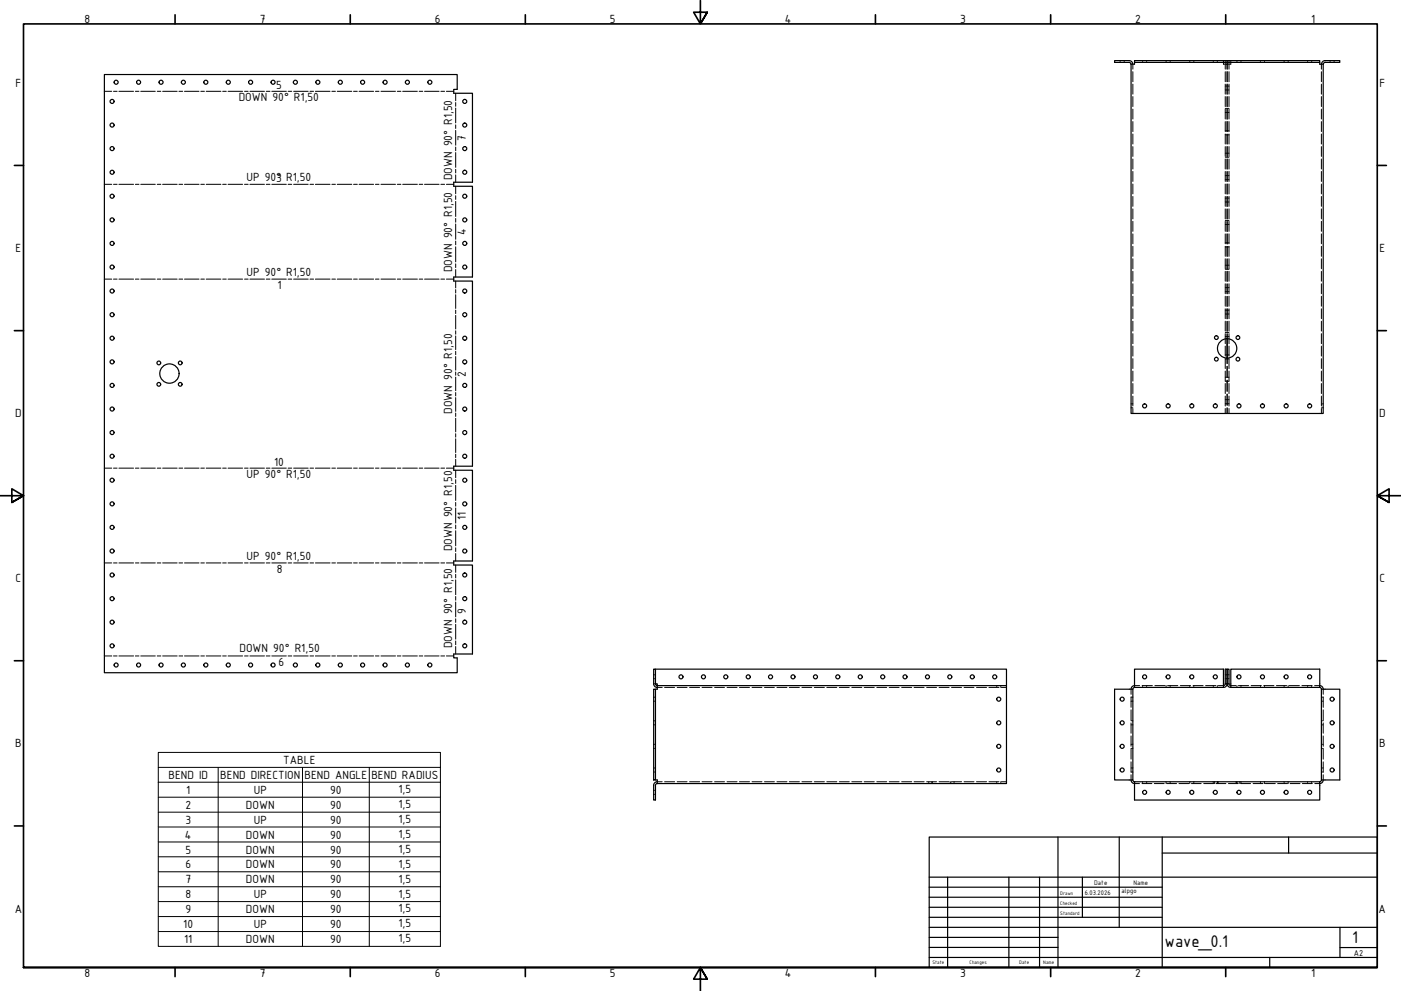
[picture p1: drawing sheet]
<svg xmlns="http://www.w3.org/2000/svg" width="594mm" height="420mm" viewBox="0 0 594 420" stroke-linecap="round" stroke-linejoin="round" font-family="sans-serif">
<!-- layer: Hidden (ISO) -->
<g fill="none" stroke="#000" stroke-width=".42">
<path d="M475 25.7v.3M475 26.2v.3M476.7 25.7v.3M476.7 26.2v.3M480.4 27.2v2.1M480.4 30.4v4.2M480.4 35.7v4.2M484.5 25.7v.3M484.5 26.2v.3M486.2 25.7v.3M486.2 26.2v.3M494.5 25.7v.3"/>
<path d="M494.5 26.2v.3M496.2 25.7v.3M496.2 26.2v.3M504.5 25.7v.3M504.5 26.2v.3M506.2 25.7v.3M506.2 26.2v.3M514.5 25.7v.3M514.5 26.2v.3M516.2 25.7v.3M516.2 26.2v.3M518.8 25.7v.5"/>
<path d="M518.8 26.7v.5h.5M519.6 25.7v.5M519.6 26.7v2.6M519.6 30.4v4.2M519.6 35.7v4.2M519.6 36.5h.2M519.6 38.1h.2M519.8 27.2h1.1M520.1 36.5h.5M520.1 38.1h.5M520.3 25.7v.5M520.3 26.7v2.6"/>
<path d="M520.3 30.4v4.2M520.3 35.7v4.2M520.4 25.7v.5M520.4 26.7v2.6M520.4 30.4v4.2M520.4 35.7v4.2M520.9 36.5h.2M520.9 38.1h.2M521.1 25.7v.5M521.1 26.7v2.6M521.1 30.4v4.2M521.1 35.7v4.2"/>
<path d="M521.9 25.7v.5M521.9 26.7v.5h-.5M524.5 25.7v.3M524.5 26.2v.3M526.2 25.7v.3M526.2 26.2v.3M534.5 25.7v.3M534.5 26.2v.3M536.2 25.7v.3M536.2 26.2v.3M544.5 25.7v.3M544.5 26.2v.3"/>
<path d="M546.2 25.7v.3M546.2 26.2v.3M554.5 25.7v.3M554.5 26.2v.3M556.2 25.7v.3M556.2 26.2v.3M560.3 27.2v2.1M560.3 30.4v4.2M560.3 35.7v4.2M564 25.7v.3M564 26.2v.3M565.7 25.7v.3"/>
<path d="M565.7 26.2v.3M480.4 40.9v4.3M480.4 46.3v4.2M480.4 51.5v4.3M480.4 56.8v4.3M519.6 40.9v4.3M519.6 46.3v4.2M519.6 51.5v4.3M519.6 56.8v4.3M519.6 46h.2M519.6 47.7h.2M519.6 55.5h.2"/>
<path d="M519.6 57.2h.2M520.1 46h.5M520.1 47.7h.5M520.1 55.5h.5M520.1 57.2h.5M520.3 41v4.2M520.3 46.3v4.2M520.3 51.5v4.3M520.3 56.9v4.2M520.4 41v4.2M520.4 46.3v4.2M520.4 51.5v4.3"/>
<path d="M520.4 56.9v4.2M520.9 46h.2M520.9 47.7h.2M520.9 55.5h.2M520.9 57.2h.2M521.1 40.9v4.3M521.1 46.3v4.2M521.1 51.5v4.3M521.1 56.8v4.3M560.3 40.9v4.3M560.3 46.3v4.2M560.3 51.5v4.3"/>
<path d="M560.3 56.8v4.3M480.4 62.1v4.2M480.4 67.4v4.3M480.4 72.7v4.2M480.4 78v4.2M519.6 62.1v4.2M519.6 67.4v4.3M519.6 72.7v4.2M519.6 78v4.2M519.6 64.9h.2M519.6 66.7h.2M519.6 74.5h.2"/>
<path d="M519.6 76.2h.2M520.1 64.9h.5M520.1 66.7h.5M520.1 74.5h.5M520.1 76.2h.5M520.3 62.1v4.3M520.3 67.4v4.3M520.3 72.7v4.2M520.3 78v4.3M520.4 62.1v4.3M520.4 67.4v4.3M520.4 72.7v4.2"/>
<path d="M520.4 78v4.3M520.9 64.9h.2M520.9 66.7h.2M520.9 74.5h.2M520.9 76.2h.2M521.1 62.1v4.2M521.1 67.4v4.3M521.1 72.7v4.2M521.1 78v4.2M560.3 62.1v4.2M560.3 67.4v4.3M560.3 72.7v4.2"/>
<path d="M560.3 78v4.2M480.4 83.3v4.2M480.4 88.6v4.2M480.4 93.8v4.3M480.4 99.2v4.2M519.6 83.3v4.2M519.6 88.6v4.2M519.6 93.8v4.3M519.6 99.2v4.2M519.6 84h.2M519.6 85.6h.2M519.6 93.5h.2"/>
<path d="M519.6 95.2h.2M520.1 84h.5M520.1 85.6h.5M520.1 93.5h.5M520.1 95.2h.5M520.3 83.3v4.2M520.3 88.6v4.2M520.3 93.9v4.2M520.3 99.2v4.2M520.4 83.3v4.2M520.4 88.6v4.2M520.4 93.9v4.2"/>
<path d="M520.4 99.2v4.2M520.9 84h.2M520.9 85.6h.2M520.9 93.5h.2M520.9 95.2h.2M521.1 83.3v4.2M521.1 88.6v4.2M521.1 93.8v4.3M521.1 99.2v4.2M560.3 83.3v4.2M560.3 88.6v4.2M560.3 93.8v4.3"/>
<path d="M560.3 99.2v4.2M480.4 104.4v4.3M480.4 109.7v4.3M480.4 115v4.2M519.6 104.4v4.3M519.6 109.7v4.3M519.6 115v4.2M519.6 103h.2M519.6 104.7h.2M519.6 112.4h.2M519.6 114.2h.2M520.1 103h.5"/>
<path d="M520.1 104.7h.5M520.1 112.4h.5M520.1 114.2h.5M520.3 104.5v4.2M520.3 109.8v4.2M520.3 115v4.3M520.4 104.5v4.2M520.4 109.8v4.2M520.4 115v4.3M520.9 103h.2M520.9 104.7h.2M520.9 112.4h.2"/>
<path d="M520.9 114.2h.2M521.1 104.4v4.3M521.1 109.7v4.3M521.1 115v4.2M560.3 104.4v4.3M560.3 109.7v4.3M560.3 115v4.2M480.4 120.3v4.3M480.4 125.6v4.2M480.4 130.9v4.2M480.4 136.2v4.2M519.6 120.3v4.3"/>
<path d="M519.6 125.6v4.2M519.6 130.9v4.2M519.6 136.2v4.2M519.6 122h.2M519.6 123.7h.2M519.6 131.5h.2M519.6 133.1h.2M520.1 122h.5M520.1 123.7h.5M520.1 131.5h.5M520.1 133.1h.5M520.3 120.4v4.2"/>
<path d="M520.3 125.6v4.3M520.3 130.9v4.3M520.3 136.2v4.2M520.4 120.4v4.2M520.4 125.6v4.3M520.4 130.9v4.3M520.4 136.2v4.2M520.9 122h.2M520.9 123.7h.2M520.9 131.5h.2M520.9 133.1h.2M521.1 120.3v4.3"/>
<path d="M521.1 125.6v4.2M521.1 130.9v4.2M521.1 136.2v4.2M560.3 120.3v4.3M560.3 125.6v4.2M560.3 130.9v4.2M560.3 136.2v4.2M480.4 141.5v4.2M480.4 146.7v4.3M480.4 152.1v4.2M480.4 157.3v4.3M519.6 141.5v4.2"/>
<path d="M519.6 146.7v4.3M519.6 152.1v4.2M519.6 157.3v4.3M519.6 140.9h.2M519.6 142.7h.2M519.6 150.5h.2M519.6 152.2h.2M519.6 159.9h.2M520.1 140.9h.5M520.1 142.7h.5M520.1 150.5h.5M520.1 152.2h.5"/>
<path d="M520.1 159.9h.5M520.3 141.5v2.1M520.3 151.8v2.4M520.3 155.3v4.7M520.4 141.5v2.1M520.4 151.8v2.4M520.4 155.3v4.7M520.9 140.9h.2M520.9 142.7h.2M520.9 150.5h.2M520.9 152.2h.2M520.9 159.9h.2"/>
<path d="M521.1 141.5v4.2M521.1 146.7v4.3M521.1 152.1v4.2M521.1 157.3v4.3M560.3 141.5v4.2M560.3 146.7v4.3M560.3 152.1v4.2M560.3 157.3v4.3M479.6 172.9h.3M479.6 171.2h.3M480.1 172.9h.3M480.1 171.2h.3"/>
<path d="M480.4 162.6v4.3M480.4 167.9v4.2M480.4 173.2v2.1M519.6 162.6v4.3M519.6 167.9v4.2M519.6 173.2v2.1M519.6 171.2h.2M519.6 161.6h.2M519.6 169.5h.2M520.1 171.2h.5M520.1 161.6h.5M520.1 169.5h.5"/>
<path d="M520.3 161.2v4.7M520.3 167.1v4.7M520.3 173v2.3M520.4 161.2v4.7M520.4 167.1v4.7M520.4 173v2.3M520.9 171.2h.2M520.9 161.6h.2M520.9 169.5h.2M521.1 162.6v4.3M521.1 167.9v4.2M521.1 173.2v2.1"/>
<path d="M560.3 162.6v4.3M560.3 167.9v4.2M560.3 173.2v2.1M560.3 172.9h.3M560.3 171.2h.3M560.8 172.9h.3M560.8 171.2h.3M277.2 297.3h.2M277.2 295.6h.2M277.2 286.1h.2M277.2 287.8h.2M277.2 289.9h.2"/>
<path d="M277.7 297.3h.2M277.7 295.6h.2M277.7 286.1h.2M277.7 287.8h.2M277.7 289.9h.2M278.7 291.4h2.1M281.8 291.4h4.3M287.1 291.4h4.2M292.4 291.4h4.3M297.7 291.4h4.2M303 291.4h4.2M308.3 291.4h4.2"/>
<path d="M313.6 291.4h4.2M318.9 291.4h4.2M324.2 291.4h4.2M329.4 291.4h4.3M334.7 291.4h4.3M340 291.4h4.2M345.3 291.4h4.3M350.6 291.4h4.2M355.9 291.4h4.2M361.2 291.4h4.2M366.5 291.4h4.2M371.8 291.4h4.2"/>
<path d="M377.1 291.4h4.2M382.3 291.4h4.3M387.6 291.4h4.3M392.9 291.4h4.2M398.2 291.4h4.3M403.5 291.4h4.2M408.8 291.4h4.2M414.1 291.4h4.2M419.4 291.4h4.2M422.7 290.7v.2M422.7 291.2v.2M424.4 290.7v.2"/>
<path d="M424.4 291.2v.2M424.6 291.4h2.2M479.6 292.2v2.2M479.6 297.3h.3M479.9 295.6l-.3-.1v4.4M480.1 297.3h.3M480.1 295.6h.3M481.1 290.7h2.1M484.3 290.7h4.3M484.5 290.7v.2M484.5 291.2v.2M486.2 290.7v.2"/>
<path d="M486.2 291.2v.2M489.7 290.7h4.3M494.5 290.7v.2M494.5 291.2v.2M495.1 290.7h4.3M496.2 290.7v.2M496.2 291.2v.2M500.5 290.7h4.3M504.5 290.7v.2M504.5 291.2v.2M505.9 290.7h4.3M506.2 290.7v.2"/>
<path d="M506.2 291.2v.2M511.2 290.7h4.4M514.5 290.7v.2M514.5 291.2v.2M516.2 290.7v.2M516.2 291.2v.2M516.6 290.7h2.2M519.6 286.1h.2M519.6 287.8h.2M520.1 286.1h.5M520.1 287.8h.5M520.9 286.1h.2"/>
<path d="M520.9 287.8h.2M521.9 290.7h2.2M524.5 290.7v.2M524.5 291.2v.2M525.1 290.7h4.4M526.2 290.7v.2M526.2 291.2v.2M530.5 290.7h4.4M534.5 290.7v.2M534.5 291.2v.2M535.9 290.7h4.3M536.2 290.7v.2"/>
<path d="M536.2 291.2v.2M541.3 290.7h4.3M544.5 290.7v.2M544.5 291.2v.2M546.2 290.7v.2M546.2 291.2v.2M546.7 290.7h4.3M552.1 290.7h4.3M554.5 290.7v.2M554.5 291.2v.2M556.2 290.7v.2M556.2 291.2v.2"/>
<path d="M557.5 290.7h2.1M560.3 297.3h.3M560.3 295.6h.3M560.8 295.6l.3-.1v4.4M560.8 297.3h.3M561.1 292.2v2.2M277.2 317.3h.2M277.2 315.6h.2M277.2 307.3h.2M277.2 305.6h.2M277.7 317.3h.2M277.7 315.6h.2"/>
<path d="M277.7 307.3h.2M277.7 305.6h.2M479.6 301v4.4M479.6 306.5v4.4M479.6 312v4.4M479.6 317.5v4.4M479.6 317.3h.3M479.6 315.6h.3M479.6 307.3h.3M479.6 305.6h.3M480.1 317.3h.3M480.1 315.6h.3"/>
<path d="M480.1 307.3h.3M480.1 305.6h.3M560.3 317.3h.3M560.3 315.6h.3M560.3 307.3h.3M560.3 305.6h.3M560.8 317.3h.3M560.8 315.6h.3M560.8 307.3h.3M560.8 305.6h.3M561.1 301v4.4M561.1 306.5v4.4"/>
<path d="M561.1 312v4.4M561.1 317.5v4.4M277.2 327.3h.2M277.2 325.6h.2M277.2 336.8h.2M277.2 335.1h.2M277.7 327.3h.2M277.7 325.6h.2M277.7 336.8h.2M277.7 335.1h.2M278.7 331.4h2.1M281.8 331.4h4.3"/>
<path d="M287.1 331.4h4.2M292.4 331.4h4.3M297.7 331.4h4.2M303 331.4h4.2M308.3 331.4h4.2M313.6 331.4h4.2M318.9 331.4h4.2M324.2 331.4h4.2M329.4 331.4h4.3M334.7 331.4h4.3M340 331.4h4.2M345.3 331.4h4.3"/>
<path d="M350.6 331.4h4.2M355.9 331.4h4.2M361.2 331.4h4.2M366.5 331.4h4.2M371.8 331.4h4.2M377.1 331.4h4.2M382.3 331.4h4.3M387.6 331.4h4.3M392.9 331.4h4.2M393.8 331.4v.3M393.8 332v.2M395.1 331.4v.3"/>
<path d="M395.1 332v.2M395.4 331.4v.3M395.4 332v.2M398.2 331.4h4.3M402.9 331.4v.3M402.9 332v.2M403.2 331.4v.3M403.2 332v.2M403.5 331.4h4.2M404.6 331.4v.3M404.6 332v.2M408.8 331.4h4.2"/>
<path d="M414.1 331.4h4.2M419.4 331.4h4.2M422.7 331.4v.3M422.7 332v.2M424.4 331.4v.3M424.4 332v.2M424.6 331.4h2.2M479.6 323v4.4l.3-.1M479.6 328.5v2.2M479.6 325.6h.3M480.1 327.3h.3M480.1 325.6h.3"/>
<path d="M481.1 332.2h2.1M484.3 332.2h4.1M484.5 331.4v.3M484.5 332v.2M486.2 331.4v.3M486.2 332v.2M489.5 332.2h4.1M494.5 331.4v.3M494.5 332v.2M494.7 332.2h4.2M496.2 331.4v.3M496.2 332v.2"/>
<path d="M499.9 332.2h4.2M504.5 331.4v.3M504.5 332v.2M505.2 332.2h4.1M506.2 331.4v.3M506.2 332v.2M510.4 332.2h4.2M514.5 331.4v.3M514.5 332v.2M515 331.4v.3M515 332v.2M515.6 332.2h4.2"/>
<path d="M516.2 331.4v.3M516.2 332v.2M516.3 331.4v.3M516.3 332v.2M516.6 331.4v.3M516.6 332v.2M520.9 332.2h4.2M524.1 331.4v.3M524.1 332v.2M524.4 331.4v.3M524.4 332v.2M524.5 331.4v.3"/>
<path d="M524.5 332v.2M525.7 331.4v.3M525.7 332v.2M526.1 332.2h4.2M526.2 331.4v.3M526.2 332v.2M531.4 332.2h4.2M534.5 331.4v.3M534.5 332v.2M536.2 331.4v.3M536.2 332v.2M536.6 332.2h4.2"/>
<path d="M541.8 332.2h4.2M544.5 331.4v.3M544.5 332v.2M546.2 331.4v.3M546.2 332v.2M547.1 332.2h4.1M552.3 332.2h4.2M554.5 331.4v.3M554.5 332v.2M556.2 331.4v.3M556.2 332v.2M557.5 332.2h2.1"/>
<path d="M560.3 327.3h.3M560.3 325.6h.3M560.8 325.6h.3M561.1 323v4.4l-.3-.1M561.1 328.5v2.2"/>
</g>
<!-- layer: Visible (ISO) -->
<g fill="none" stroke="#000" stroke-width=".51">
<path d="M44.3 31.6h149.6v6.3h-1.5v1.6h7.9v37.8h-7.9v1.7h7.9v38.5h-7.9v1.7h7.9v78.5h-7.9v1.7h7.9v38.4h-7.9v1.8h7.9v37.7h-7.9v1.6h1.5v6.3h-149.6zM479.6 27.2l-.7-.7h-6.3v-.8l6.7 .1 .7 .5 .3 .9M481.1 25.7h78.5v.8h-78.5zM481.1 26.5v.7h-1.5v148.1h81.5v-148.1h-1.5v-.7M560.4 27.2l.3-.9 .7-.5 6.7-.1v.8h-6.3l-.7 .7M520.3 143.6v8.2M520.4 143.6v8.2M277.2 292.2h.7v38.5h-.7zM277.9 289.9v-6.2h-.7l.1 6.7 .5 .8 .9 .2M277.9 289.9h.8v.8M277.9 283.7h148.9v7M277.9 290l.3 .5 .5 .2"/>
<path d="M278.7 290.7h148.1v41.5h-148.1v-1.5h-.8M278.7 290.7v1.5h-.8M472.6 292.2h7.8v38.5h-7.8zM481.1 283.7h37.7v7.7h-37.7zM481.1 291.4l-.5 .3-.2 .5M481.1 290.7l-.9 .3-.6 1.2M519.6 290l-.3 .5-.5 .2M519.6 289.9v-6.2h.7l-.1 6.7-.5 .8-.9 .2M519.6 289.9h1.5M521.1 289.9v-6.2h-.7l.1 6.7 .5 .8 .9 .2M521.1 290l.3 .5 .5 .2M521.9 283.7h37.7v7.7h-37.7z"/>
<path d="M559.6 291.4l.5 .3 .2 .5M559.6 290.7l1.2 .6 .3 .9M560.3 292.2h7.8v38.5h-7.8zM278.7 331.4l-.9 .3-.5 .8-.1 6.7h.7v-6.2l.3-.6 .5-.2M479.6 330.7l.6 1.2 .9 .3M480.4 330.7l.2 .5 .5 .2M481.1 331.4h78.5v7.8h-78.5zM560.3 330.7l-.2 .5-.5 .2M561.1 330.7l-.3 .9-1.2 .6"/>
<circle cx="49.2" cy="34.9" r=".86"/>
<circle cx="58.8" cy="34.9" r=".86"/>
<circle cx="68.3" cy="34.9" r=".86"/>
<circle cx="77.8" cy="34.9" r=".86"/>
<circle cx="87.3" cy="34.9" r=".86"/>
<circle cx="96.8" cy="34.9" r=".86"/>
<circle cx="106.3" cy="34.9" r=".86"/>
<circle cx="115.8" cy="34.9" r=".86"/>
<circle cx="125.3" cy="34.9" r=".86"/>
<circle cx="134.8" cy="34.9" r=".86"/>
<circle cx="144.3" cy="34.9" r=".86"/>
<circle cx="153.8" cy="34.9" r=".86"/>
<circle cx="163.3" cy="34.9" r=".86"/>
<circle cx="172.8" cy="34.9" r=".86"/>
<circle cx="182.3" cy="34.9" r=".86"/>
<circle cx="47.5" cy="53" r=".86"/>
<circle cx="47.5" cy="43" r=".86"/>
<circle cx="197.1" cy="43" r=".86"/>
<circle cx="197.1" cy="53" r=".86"/>
<circle cx="47.5" cy="63" r=".86"/>
<circle cx="47.5" cy="73" r=".86"/>
<circle cx="197.1" cy="73" r=".86"/>
<circle cx="197.1" cy="63" r=".86"/>
<circle cx="47.5" cy="83.2" r=".86"/>
<circle cx="47.5" cy="93.2" r=".86"/>
<circle cx="197.1" cy="83.2" r=".86"/>
<circle cx="197.1" cy="93.2" r=".86"/>
<circle cx="47.5" cy="103.2" r=".86"/>
<circle cx="47.5" cy="113.2" r=".86"/>
<circle cx="197.1" cy="103.2" r=".86"/>
<circle cx="197.1" cy="113.2" r=".86"/>
<circle cx="47.5" cy="123.4" r=".86"/>
<circle cx="47.5" cy="133.4" r=".86"/>
<circle cx="197.1" cy="133.4" r=".86"/>
<circle cx="197.1" cy="123.4" r=".86"/>
<circle cx="47.5" cy="143.4" r=".86"/>
<circle cx="47.5" cy="153.4" r=".86"/>
<circle cx="67.3" cy="153.9" r=".79"/>
<circle cx="71.8" cy="158.4" r="4.1"/>
<circle cx="76.4" cy="153.9" r=".79"/>
<circle cx="197.1" cy="143.4" r=".86"/>
<circle cx="197.1" cy="153.4" r=".86"/>
<circle cx="515.8" cy="152.3" r=".79"/>
<circle cx="515.8" cy="143.1" r=".79"/>
<circle cx="520.4" cy="147.7" r="4.1"/>
<circle cx="524.9" cy="152.3" r=".79"/>
<circle cx="524.9" cy="143.1" r=".79"/>
<circle cx="47.5" cy="163.4" r=".86"/>
<circle cx="47.5" cy="173.4" r=".86"/>
<circle cx="67.3" cy="163" r=".79"/>
<circle cx="76.4" cy="163" r=".79"/>
<circle cx="197.1" cy="173.4" r=".86"/>
<circle cx="197.1" cy="163.4" r=".86"/>
<circle cx="485.4" cy="172.1" r=".86"/>
<circle cx="495.3" cy="172.1" r=".86"/>
<circle cx="505.4" cy="172.1" r=".86"/>
<circle cx="515.3" cy="172.1" r=".86"/>
<circle cx="525.4" cy="172.1" r=".86"/>
<circle cx="535.3" cy="172.1" r=".86"/>
<circle cx="545.4" cy="172.1" r=".86"/>
<circle cx="555.3" cy="172.1" r=".86"/>
<circle cx="47.5" cy="193.4" r=".86"/>
<circle cx="47.5" cy="183.4" r=".86"/>
<circle cx="197.1" cy="183.4" r=".86"/>
<circle cx="197.1" cy="193.4" r=".86"/>
<circle cx="47.5" cy="213.6" r=".86"/>
<circle cx="47.5" cy="203.6" r=".86"/>
<circle cx="197.1" cy="203.6" r=".86"/>
<circle cx="197.1" cy="213.6" r=".86"/>
<circle cx="47.5" cy="223.6" r=".86"/>
<circle cx="47.5" cy="233.6" r=".86"/>
<circle cx="197.1" cy="223.6" r=".86"/>
<circle cx="197.1" cy="233.6" r=".86"/>
<circle cx="47.5" cy="253.8" r=".86"/>
<circle cx="47.5" cy="243.8" r=".86"/>
<circle cx="197.1" cy="253.8" r=".86"/>
<circle cx="197.1" cy="243.8" r=".86"/>
<circle cx="47.5" cy="273.8" r=".86"/>
<circle cx="47.5" cy="263.8" r=".86"/>
<circle cx="197.1" cy="273.8" r=".86"/>
<circle cx="197.1" cy="263.8" r=".86"/>
<circle cx="49.2" cy="282" r=".86"/>
<circle cx="58.8" cy="282" r=".86"/>
<circle cx="68.3" cy="282" r=".86"/>
<circle cx="77.8" cy="282" r=".86"/>
<circle cx="87.3" cy="282" r=".86"/>
<circle cx="96.8" cy="282" r=".86"/>
<circle cx="106.3" cy="282" r=".86"/>
<circle cx="115.8" cy="282" r=".86"/>
<circle cx="125.3" cy="282" r=".86"/>
<circle cx="134.8" cy="282" r=".86"/>
<circle cx="144.3" cy="282" r=".86"/>
<circle cx="153.8" cy="282" r=".86"/>
<circle cx="163.3" cy="282" r=".86"/>
<circle cx="172.8" cy="282" r=".86"/>
<circle cx="182.3" cy="282" r=".86"/>
<circle cx="288.8" cy="287" r=".86"/>
<circle cx="298.3" cy="287" r=".86"/>
<circle cx="307.8" cy="287" r=".86"/>
<circle cx="317.3" cy="287" r=".86"/>
<circle cx="326.7" cy="287" r=".86"/>
<circle cx="336.3" cy="287" r=".86"/>
<circle cx="345.8" cy="287" r=".86"/>
<circle cx="355.3" cy="287" r=".86"/>
<circle cx="364.8" cy="287" r=".86"/>
<circle cx="374.3" cy="287" r=".86"/>
<circle cx="383.8" cy="287" r=".86"/>
<circle cx="393.3" cy="287" r=".86"/>
<circle cx="402.7" cy="287" r=".86"/>
<circle cx="412.3" cy="287" r=".86"/>
<circle cx="421.8" cy="287" r=".86"/>
<circle cx="423.5" cy="296.4" r=".86"/>
<circle cx="475.8" cy="296.4" r=".86"/>
<circle cx="485.4" cy="287" r=".86"/>
<circle cx="495.3" cy="287" r=".86"/>
<circle cx="505.4" cy="287" r=".86"/>
<circle cx="515.3" cy="287" r=".86"/>
<circle cx="525.4" cy="287" r=".86"/>
<circle cx="535.3" cy="287" r=".86"/>
<circle cx="545.4" cy="287" r=".86"/>
<circle cx="555.3" cy="287" r=".86"/>
<circle cx="564.9" cy="296.4" r=".86"/>
<circle cx="423.5" cy="306.5" r=".86"/>
<circle cx="423.5" cy="316.4" r=".86"/>
<circle cx="475.8" cy="316.4" r=".86"/>
<circle cx="475.8" cy="306.5" r=".86"/>
<circle cx="564.9" cy="316.4" r=".86"/>
<circle cx="564.9" cy="306.5" r=".86"/>
<circle cx="423.5" cy="326.5" r=".86"/>
<circle cx="475.8" cy="326.5" r=".86"/>
<circle cx="485.4" cy="335.9" r=".86"/>
<circle cx="495.3" cy="335.9" r=".86"/>
<circle cx="505.4" cy="335.9" r=".86"/>
<circle cx="515.3" cy="335.9" r=".86"/>
<circle cx="525.4" cy="335.9" r=".86"/>
<circle cx="535.3" cy="335.9" r=".86"/>
<circle cx="545.4" cy="335.9" r=".86"/>
<circle cx="555.3" cy="335.9" r=".86"/>
<circle cx="564.9" cy="326.5" r=".86"/>
</g>
<!-- layer: Bend Centerline (ISO) -->
<g fill="none" stroke="#000" stroke-width=".42">
<path d="M44.3 38.7h3.1M48.1 38.7h1.6M50.4 38.7h6.2M57.4 38.7h1.5M59.7 38.7h6.1M66.7 38.7h1.5M69 38.7h6.1M75.9 38.7h1.6M78.2 38.7h6.2M85.2 38.7h1.5M87.4 38.7h6.3M94.4 38.7h1.5"/>
<path d="M96.7 38.7h6.2M103.7 38.7h1.5M106 38.7h6.1M112.9 38.7h1.6M115.3 38.7h6.1M122.2 38.7h1.5M124.5 38.7h6.2M131.4 38.7h1.6M133.7 38.7h6.3M140.7 38.7h1.5M143 38.7h6.2M149.9 38.7h1.6"/>
<path d="M152.3 38.7h6.1M159.2 38.7h1.5M161.5 38.7h6.2M168.5 38.7h1.5M170.8 38.7h6.2M177.7 38.7h1.6M180 38.7h6.2M186.9 38.7h1.6M189.3 38.7h3.1M193.2 39.5v3.2M193.2 43.5v1.6M193.2 45.8v6.3"/>
<path d="M193.2 52.9v1.6M193.2 55.3v6.3M44.3 78.1h3.1M48.1 78.1h1.6M50.4 78.1h6.2M57.4 78.1h1.5M59.7 78.1h6.1M66.7 78.1h1.5M69 78.1h6.1M75.9 78.1h1.6M78.2 78.1h6.2M85.2 78.1h1.5"/>
<path d="M87.4 78.1h6.3M94.4 78.1h1.5M96.7 78.1h6.2M103.7 78.1h1.5M106 78.1h6.1M112.9 78.1h1.6M115.3 78.1h6.1M122.2 78.1h1.5M124.5 78.1h6.2M131.4 78.1h1.6M133.7 78.1h6.3M140.7 78.1h1.5"/>
<path d="M143 78.1h6.2M149.9 78.1h1.6M152.3 78.1h6.1M159.2 78.1h1.5M161.5 78.1h6.2M168.5 78.1h1.5M170.8 78.1h6.2M177.7 78.1h1.6M180 78.1h6.2M186.9 78.1h1.6M189.3 78.1h3.1M193.2 62.3v1.6"/>
<path d="M193.2 64.7v6.3M193.2 71.8v1.5M193.2 74.1v3.2M193.2 79v3.1M193.2 83v1.6M193.2 85.4v6.4M193.2 92.6v1.6M193.2 95v6.5M44.3 118.3h3.1M48.1 118.3h1.6M50.4 118.3h6.2M57.4 118.3h1.5"/>
<path d="M59.7 118.3h6.1M66.7 118.3h1.5M69 118.3h6.1M75.9 118.3h1.6M78.2 118.3h6.2M85.2 118.3h1.5M87.4 118.3h6.3M94.4 118.3h1.5M96.7 118.3h6.2M103.7 118.3h1.5M106 118.3h6.1M112.9 118.3h1.6"/>
<path d="M115.3 118.3h6.1M122.2 118.3h1.5M124.5 118.3h6.2M131.4 118.3h1.6M133.7 118.3h6.3M140.7 118.3h1.5M143 118.3h6.2M149.9 118.3h1.6M152.3 118.3h6.1M159.2 118.3h1.5M161.5 118.3h6.2M168.5 118.3h1.5"/>
<path d="M170.8 118.3h6.2M177.7 118.3h1.6M180 118.3h6.2M186.9 118.3h1.6M189.3 118.3h3.1M193.2 102.2v1.6M193.2 104.6v6.4M193.2 111.9v1.6M193.2 114.3v3.2M193.2 119.2v2.9M193.2 122.8v1.4M193.2 124.9v5.9"/>
<path d="M193.2 131.5v1.4M193.2 133.7v5.8M193.2 140.3v1.4M193.2 142.4v5.9M193.2 148.9v1.5M193.2 151.2v5.8M193.2 157.7v1.4M193.2 159.9v5.8M193.2 166.4v1.5M193.2 168.6v5.8M193.2 175.1v1.5M193.2 177.3v5.8"/>
<path d="M44.3 198.5h3.1M48.1 198.5h1.6M50.4 198.5h6.2M57.4 198.5h1.5M59.7 198.5h6.1M66.7 198.5h1.5M69 198.5h6.1M75.9 198.5h1.6M78.2 198.5h6.2M85.2 198.5h1.5M87.4 198.5h6.3M94.4 198.5h1.5"/>
<path d="M96.7 198.5h6.2M103.7 198.5h1.5M106 198.5h6.1M112.9 198.5h1.6M115.3 198.5h6.1M122.2 198.5h1.5M124.5 198.5h6.2M131.4 198.5h1.6M133.7 198.5h6.3M140.7 198.5h1.5M143 198.5h6.2M149.9 198.5h1.6"/>
<path d="M152.3 198.5h6.1M159.2 198.5h1.5M161.5 198.5h6.2M168.5 198.5h1.5M170.8 198.5h6.2M177.7 198.5h1.6M180 198.5h6.2M186.9 198.5h1.6M189.3 198.5h3.1M193.2 183.9v1.4M193.2 186v5.9M193.2 192.6v1.4"/>
<path d="M193.2 194.7v3M193.2 199.4v3.1M193.2 203.4v1.6M193.2 205.8v6.4M193.2 213v1.6M193.2 215.4v6.4M44.3 238.7h3.1M48.1 238.7h1.6M50.4 238.7h6.2M57.4 238.7h1.5M59.7 238.7h6.1M66.7 238.7h1.5"/>
<path d="M69 238.7h6.1M75.9 238.7h1.6M78.2 238.7h6.2M85.2 238.7h1.5M87.4 238.7h6.3M94.4 238.7h1.5M96.7 238.7h6.2M103.7 238.7h1.5M106 238.7h6.1M112.9 238.7h1.6M115.3 238.7h6.1M122.2 238.7h1.5"/>
<path d="M124.5 238.7h6.2M131.4 238.7h1.6M133.7 238.7h6.3M140.7 238.7h1.5M143 238.7h6.2M149.9 238.7h1.6M152.3 238.7h6.1M159.2 238.7h1.5M161.5 238.7h6.2M168.5 238.7h1.5M170.8 238.7h6.2M177.7 238.7h1.6"/>
<path d="M180 238.7h6.2M186.9 238.7h1.6M189.3 238.7h3.1M193.2 222.6v1.6M193.2 225v6.4M193.2 232.3v1.5M193.2 234.7v3.1M193.2 239.6v3.1M193.2 243.5v1.5M193.2 245.9v6.2M193.2 252.9v1.6M193.2 255.2v6.3"/>
<path d="M44.3 278.1h3.1M48.1 278.1h1.6M50.4 278.1h6.2M57.4 278.1h1.5M59.7 278.1h6.1M66.7 278.1h1.5M69 278.1h6.1M75.9 278.1h1.6M78.2 278.1h6.2M85.2 278.1h1.5M87.4 278.1h6.3M94.4 278.1h1.5"/>
<path d="M96.7 278.1h6.2M103.7 278.1h1.5M106 278.1h6.1M112.9 278.1h1.6M115.3 278.1h6.1M122.2 278.1h1.5M124.5 278.1h6.2M131.4 278.1h1.6M133.7 278.1h6.3M140.7 278.1h1.5M143 278.1h6.2M149.9 278.1h1.6"/>
<path d="M152.3 278.1h6.1M159.2 278.1h1.5M161.5 278.1h6.2M168.5 278.1h1.5M170.8 278.1h6.2M177.7 278.1h1.6M180 278.1h6.2M186.9 278.1h1.6M189.3 278.1h3.1M193.2 262.4v1.5M193.2 264.7v6.3M193.2 271.8v1.5"/>
<path d="M193.2 274.1v3.2"/>
</g>
<!-- layer: Border (ISO) -->
<g fill="none" stroke="#000" stroke-width=".7">
<path d="M74.2 6.3v3.8M148.5 6.3v3.8M222.8 6.3v3.8M297 .2v9.9l-2.9-4.9h5.8l-2.9 4.9 2.9-4.9M371.2 6.3v3.8M445.5 6.3v3.8M519.7 6.3v3.8M6.1 70.1h3.9M584 70.1h3.9M6.1 140.2h3.9M584 140.2h3.9M0 210.2h10l-5-3v5.8l5-2.8-5 2.8"/>
<path d="M594 210.2h-10l5-3v5.8l-5-2.8 5 2.8M6.1 280.1h3.9M584 280.1h3.9M6.1 350.2h3.9M584 350.2h3.9M10 410.2v-400.1h574v400.1h-574h574M74.2 410.2v3.9M148.5 410.2v3.9M222.8 410.2v3.9M299.9 415.1l-2.9-4.9 2.9 4.9h-5.8l2.9-4.9v10M371.2 410.2v3.9M445.5 410.2v3.9"/>
<path d="M519.7 410.2v3.9"/>
</g>
<!-- layer: Title (ISO) -->
<g fill="none" stroke="#000" stroke-width=".51">
<path d="M394 354.9h190v55.3h-190zM448.6 354.9v55.3M474.6 354.9v38.3M492.8 354.9v55.3M546.4 354.9v6.8M394 376.2h98.8M394 371.9h190M401.8 371.9v38.3M427.8 371.9v38.3M440.8 371.9v38.3M459 371.9v17M492.8 361.7h91.2"/>
<path d="M394 380.4h98.8M394 384.7h98.8M394 388.9h98.8M394 393.2h190M394 397.4h54.6M568.2 393.2v12.7M394 405.9h190M394 401.7h54.6M538.4 405.9v4.3M568.2 401.7h15.8"/>
</g>
<!-- layer: Symbol (ISO) -->
<g fill="none" stroke="#000" stroke-width=".42">
<path d="M67.1 325.4v-6.4h119.7v6.4M67.1 331.6h119.7M67.1 338h119.7M92.5 325.4v75.8M128.3 325.4v75.8M156.6 325.4v75.8M186.8 325.4h-119.7v6.2M186.8 325.4v75.8h-119.7v-69.6M67.1 344.3h119.7M67.1 350.6h119.7M67.1 357h119.7M67.1 363.3h119.7"/>
<path d="M67.1 369.6h119.7M67.1 376h119.7M67.1 382.2h119.7M67.1 388.6h119.7M67.1 394.9h119.7"/>
</g>
<g font-size="7.7">
<text x="493.8" y="401.3">wave_0.1</text>
<text x="573.3" y="400">1</text>
</g>
<g font-size="5.4">
<text x="35.9" y="9.8">8</text>
<text x="110.2" y="9.8">7</text>
<text x="184.4" y="9.8">6</text>
<text x="258.6" y="9.8">5</text>
<text x="332.7" y="9.8">4</text>
<text x="407.2" y="9.8">3</text>
<text x="481.4" y="9.8">2</text>
<text x="556" y="9.8">1</text>
<text x="6.6" y="36.9">F</text>
<text x="117.1" y="37.9">5</text>
<text x="584.9" y="36.9">F</text>
<text x="101.2" y="43">DOWN 90° R1,50</text>
<text x="197.5" y="59.7" transform="rotate(-90 197.5 59.7)">7</text>
<text x="104.6" y="76.6">UP 903° R1,50</text>
<text x="191.7" y="76.4" transform="rotate(-90 191.7 76.4)">DOWN 90° R1,50</text>
<text x="197.5" y="99.7" transform="rotate(-90 197.5 99.7)">4</text>
<text x="6.6" y="106.9">E</text>
<text x="584.9" y="106.9">E</text>
<text x="104.6" y="116.8">UP 90° R1,50</text>
<text x="191.7" y="115.4" transform="rotate(-90 191.7 115.4)">DOWN 90° R1,50</text>
<text x="117.6" y="122.6">1</text>
<text x="197.5" y="160" transform="rotate(-90 197.5 160)">2</text>
<text x="6.5" y="176.9">D</text>
<text x="191.7" y="175.5" transform="rotate(-90 191.7 175.5)">DOWN 90° R1,50</text>
<text x="584.8" y="176.9">D</text>
<text x="116.2" y="197.7">10</text>
<text x="104.6" y="202.8">UP 90° R1,50</text>
<text x="197.5" y="220.5" transform="rotate(-90 197.5 220.5)">11</text>
<text x="191.7" y="233.7" transform="rotate(-90 191.7 233.7)">DOWN 90° R1,50</text>
<text x="104.6" y="237.2">UP 90° R1,50</text>
<text x="117.3" y="243">8</text>
<text x="6.6" y="246.9">C</text>
<text x="584.9" y="246.9">C</text>
<text x="197.5" y="260.3" transform="rotate(-90 197.5 260.3)">9</text>
<text x="191.7" y="274.8" transform="rotate(-90 191.7 274.8)">DOWN 90° R1,50</text>
<text x="101.5" y="276.6">DOWN 90° R1,50</text>
<text x="118.1" y="282.4">6</text>
<text x="6.5" y="316.9">B</text>
<text x="584.8" y="316.9">B</text>
<text x="120.1" y="323.9">TABLE</text>
<text x="71.4" y="330.2">BEND ID</text>
<text x="93.4" y="330.2">BEND DIRECTION</text>
<text x="129.2" y="330.2">BEND ANGLE</text>
<text x="157.5" y="330.2">BEND RADIUS</text>
<text x="79" y="336.6">1</text>
<text x="107.6" y="336.6">UP</text>
<text x="140" y="336.6">90</text>
<text x="169" y="336.2">1,5</text>
<text x="78.6" y="342.9">2</text>
<text x="104.3" y="342.9">DOWN</text>
<text x="140" y="342.9">90</text>
<text x="169" y="342.6">1,5</text>
<text x="78.6" y="349.2">3</text>
<text x="107.6" y="349.2">UP</text>
<text x="140" y="349.2">90</text>
<text x="169" y="348.8">1,5</text>
<text x="78.4" y="355.6">4</text>
<text x="104.3" y="355.6">DOWN</text>
<text x="140" y="355.6">90</text>
<text x="169" y="355.2">1,5</text>
<text x="78.6" y="361.9">5</text>
<text x="104.3" y="361.9">DOWN</text>
<text x="140" y="361.9">90</text>
<text x="169" y="361.5">1,5</text>
<text x="78.6" y="368.2">6</text>
<text x="104.3" y="368.2">DOWN</text>
<text x="140" y="368.2">90</text>
<text x="169" y="367.8">1,5</text>
<text x="78.6" y="374.5">7</text>
<text x="104.3" y="374.5">DOWN</text>
<text x="140" y="374.5">90</text>
<text x="169" y="374.2">1,5</text>
<text x="78.6" y="380.9">8</text>
<text x="107.6" y="380.9">UP</text>
<text x="140" y="380.9">90</text>
<text x="169" y="380.5">1,5</text>
<text x="6.3" y="386.9">A</text>
<text x="78.6" y="387.2">9</text>
<text x="104.3" y="387.2">DOWN</text>
<text x="140" y="387.2">90</text>
<text x="169" y="386.8">1,5</text>
<text x="584.6" y="386.9">A</text>
<text x="77.7" y="393.5">10</text>
<text x="107.6" y="393.5">UP</text>
<text x="140" y="393.5">90</text>
<text x="169" y="393.2">1,5</text>
<text x="78.1" y="399.8">11</text>
<text x="104.3" y="399.8">DOWN</text>
<text x="140" y="399.8">90</text>
<text x="169" y="399.5">1,5</text>
<text x="35.9" y="414.1">8</text>
<text x="110.2" y="414.1">7</text>
<text x="184.4" y="414.1">6</text>
<text x="258.6" y="414.1">5</text>
<text x="332.7" y="414.1">4</text>
<text x="407.2" y="414.1">3</text>
<text x="481.4" y="414.1">2</text>
<text x="556" y="414.1">1</text>
</g>
<text font-size="3.9" x="574.1" y="405.1">A2</text>
<g font-size="3">
<text x="464" y="375.1">Date</text>
<text x="480.6" y="375.1">Name</text>
<text x="460" y="379.4">6.03.2026</text>
<text x="475.6" y="378.8">alpgo</text>
</g>
<g font-size="2.3">
<text x="449.6" y="379.4">Drawn</text>
<text x="449.6" y="383.6">Checked</text>
<text x="449.6" y="387.9">Standard</text>
<text x="395.4" y="408.8">State</text>
<text x="411.1" y="408.5">Changes</text>
<text x="432.2" y="408.8">Date</text>
<text x="442.4" y="408.8">Name</text>
</g>
</svg>
